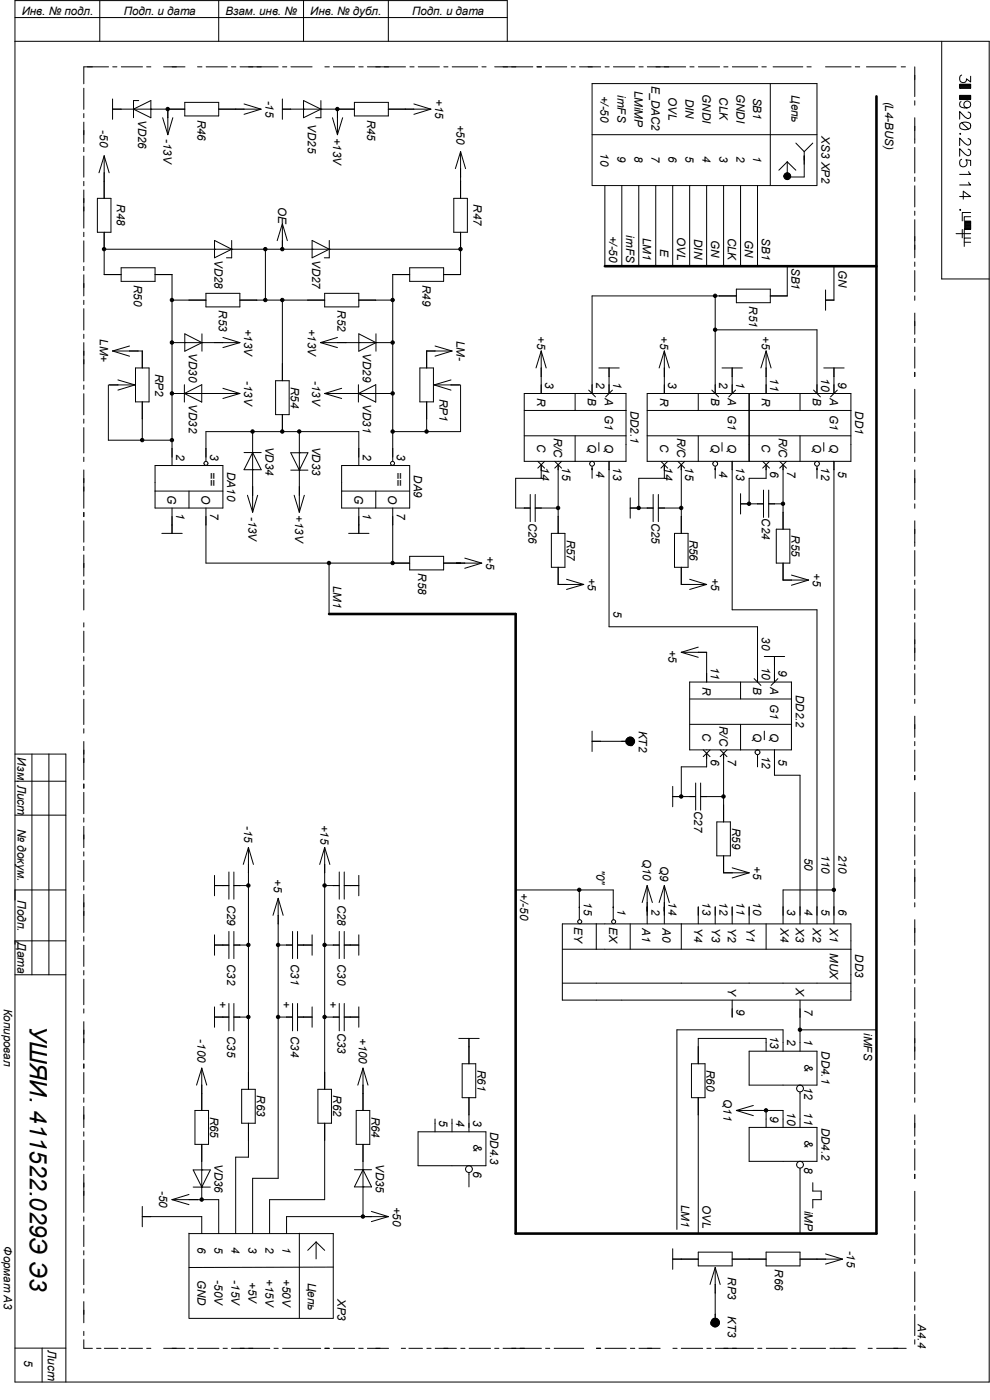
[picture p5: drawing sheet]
<svg xmlns="http://www.w3.org/2000/svg" width="210mm" height="297mm" viewBox="0 0 210 297" stroke-linecap="round" stroke-linejoin="round" font-family="sans-serif">
<g fill="none" stroke="#000" stroke-width=".21">
<path d="M3.2 8.8h206.6v284.4h-206.6v-293.1h104.4v8.7M3.2 3.7h104.4M17.8 18.7v4.5M21.2 .1v8.7M23 14.2h-5.2v3.6M23.9 14.2h.9M25.7 14.2h4.5M31.1 14.2h.9M34.7 14.2h4.5M41.9 14.2h.9M43.7 14.2h4.5M46.4 .1v8.7"/>
<path d="M49.1 14.2h.9M50.9 14.2h8.1M59.9 14.2h.9M61.7 14.2h4.5M64.4 .1v8.7M68.9 14.2h.9M70.7 14.2h4.5M76.1 14.2h.9M77.9 14.2h8.1M82.4 .1v8.7M87 14.2h.8M88.7 14.2h4.5"/>
<path d="M94.1 14.2h.9M95.9 14.2h5.4M102.2 14.2h.9M104.9 14.2h8.1M113.9 14.2h1M115.7 14.2h4.5M121.2 14.2h.8M122.9 14.2h4.5M128.4 14.2h.8M130.1 14.2h4.6M135.6 14.2h.8M137.3 14.2h8.2"/>
<path d="M146.3 14.2h.9M148.2 14.2h4.5M153.5 14.2h.9M155.4 14.2h5.3M161.6 14.2h1M163.4 17.7v21.6M164 14.2h6.3M171.2 14.2h.9M175.1 14.2h5.5M181.4 14.2h1M183.8 14.2h6.3M191.2 14.2h.9"/>
<path d="M194.1 14.2v6.3M199.8 8.8v50.4h10M203.6 17.9h2.3v.9h-2.3zM203.6 17.9h2.3M203.6 18.1h2.3M203.6 18.2h2.3M203.6 18.3h2.3M203.6 18.4h2.3M203.6 18.5h2.3M203.6 18.6h2.3M204 15.9a.82 .82 0 0 0-.3 1.3 .82 .82 0 0 0 1.3-.1v-.4l.9 .7v-1.2M17.8 24.1v.9"/>
<path d="M17.8 25.9v4.5M17.8 31.3v.9M17.8 33.1v4.5M17.8 38.5v.9M22.1 33.1v9M22.1 33.1l1.1 3.6M22.1 33.1l-1.1 3.6M23.9 23.2h15.3M23.9 21v4.3M28.3 23.2h.1M28.3 23.2l3.7-1.9v3.7zM29.4 21.3h-1.1v3.7"/>
<path d="M32 23.2h.1M34.5 25l1.1 3.6M35.6 23.2v5.4M36.7 25l-1.1 3.6M39.2 21.7h7.2v2.9h-7.2zM46.4 23.2h9M51.8 22.1l3.6 1.1M55.4 23.2l-3.6 1.1M59.9 23.2h15.3M59.9 21v4.3M64.4 23.2h.1M64.4 21.3l3.7 1.9-3.7 1.8z"/>
<path d="M68.1 23.2h.1M68.1 21.3v3.7h-1.1M70.5 25l1.1 3.6M71.6 23.2v5.4M72.7 25l-1.1 3.6M75.2 21.7h7.2v2.9h-7.2zM82.4 23.2h9M87.8 22.1l3.6 1.1M91.4 23.2l-3.6 1.1M97.7 32.2v9.9M97.7 32.2l1.1 3.6M97.7 32.2l-1.1 3.6"/>
<path d="M125.6 39.3v-21.6h47.7v21.6M125.6 28.6h47.7M125.6 39.4h47.7M128.3 39.4v17.1M131.9 39.4v17.1M135.5 39.4v17.1M139.1 39.4v17.1M142.7 39.4v17.1M146.3 39.4v17.1M149.9 39.4v17.1M153.5 39.4v17.1M157.1 39.4v17.1"/>
<path d="M160.7 39.4v17.1M167 34.3l1.8 1.8M167 34.3v2.9M167 34.3l-1.8 1.8M168.8 30.4l1.8 1.8M170.6 32.2v5.3h-3.6M172.4 30.4l-1.8 1.8M194.1 21.4v.9M194.1 25v5.4M194.1 31.3v5.4M194.1 37.6v.9M194.1 39.4v4.5"/>
<path d="M203.6 20.2h2.3v.9h-2.3zM203.6 20.3h2.3M203.6 20.4h2.3M203.6 20.5h2.3M203.6 20.7h2.3M203.6 20.8h2.3M203.6 20.9h2.3M203.6 21h2.3M203.7 26.2a1.85 1.85 0 0 1 2.1 0 .83 .83 0 0 1-.3 1.2 1.91 1.91 0 0 1-1.8-.2zM203.7 28.3l.1 .1-.1 .1zM203.9 21.5a.7 .7 0 0 0 .1 1.3 1.69 1.69 0 0 0 1.8-.2 .74 .74 0 0 0-.3-1.1 .74 .74 0 0 0-1 .5 .74 .74 0 0 0 .6 .9M204 26l1.5 1.4"/>
<path d="M204 33.8a.85 .85 0 0 0-.4 1.2 .85 .85 0 0 0 1.3 .2 .85 .85 0 0 0 0-1.3l1 .1v1.1M205.4 23.8l.3 .1a.74 .74 0 0 1-.2 1.2l-.8-.3-1.1-1.1v1.6M205.4 29.4l.3 .1a.74 .74 0 0 1-.2 1.3l-.8-.4-1.1-1.1v1.6M205.4 31.7l.3 .1a.74 .74 0 0 1-.2 1.2l-.8-.3-1.1-1.2v1.6M205.5 36.4l.4 .6h-2.3M205.5 38.7l.4 .5h-2.3M17.8 40.3v8.1M17.8 49.3v.9M17.8 51.1v4.5M17.8 56.5v.9M17.8 58.3v4.5M20.7 42.1h2.8v7.2h-2.8z"/>
<path d="M22.1 52.9h75.6M22.1 49.3v9h3.6M25.7 56.8h7.2v2.9h-7.2zM32.9 58.3h3.6v40.5M45.5 52.9h.1M45.5 51l3.6 1.9-3.6 1.8zM49.1 52.9h.1M49.1 51v3.7h-1.1M56.3 52.9v10.8M59.9 47.5v5.4M59.9 47.5l1.1 3.6M59.9 47.5l-1.1 3.6"/>
<path d="M66.2 52.9h.1M66.2 51l3.6 1.9-3.6 1.8zM69.8 52.9h.1M69.8 51v3.7h-1M86.9 58.3h-3.6v39.5M86.9 56.8h7.2v2.9h-7.2zM96.3 42.1h2.8v7.2h-2.8zM97.7 49.3v9h-3.6M167 56.5v6.3h-3.6M176.9 56.5v7.2h-1.8M194.1 44.8v.9M194.1 46.6v8.1"/>
<path d="M194.1 55.6v.9M194.1 57.4v4.5M202.8 49.6h3.1M203.6 41.7h2.3l-1.6-1.1v1.6M203.7 44.4l.1 .1-.1 .1zM204.1 48.7v1.8M204.6 48.7v1.8M204.6 51.4h1.3M204.7 47h1.2M204.7 47.1h1.2M204.7 47.2h1.2M204.7 47.3h1.2"/>
<path d="M204.7 47.5h1.2M204.7 47.7h1.2M204.7 47.8h1.2M204.7 47.9h1.2M204.7 48h1.2M204.7 48.1h1.2M204.7 48.2h1.2M204.7 48.3h1.2M204.7 48.5h1.2M205.9 45.1h-1.8v1.8M205.9 46h-1.3v.9M205.9 48.6h-1.2v.1h1.2v-1.8h-1.2v1.8"/>
<path d="M205.9 50.5h-1.3v1.8M17.8 63.7v.9M17.8 65.5v4.5M17.8 70.9v.9M17.8 72.7v8.1M23.9 74.5h6.3v3.6M23.9 74.5l3.6 1.1M27.5 73.4l-3.6 1.1M28.7 78.1h2.9v7.2h-2.9zM36.5 63.7h7.2M36.5 72.7h14.4M39.2 72.7h.1"/>
<path d="M39.2 70.8l3.6 1.9-3.6 1.8zM42.8 72.7h.1M42.8 70.8v3.7M43.7 62.2h7.2v2.9h-7.2zM47.3 71.6l3.6 1.1M50.9 63.7h18M50.9 72.7l-3.6 1M59.9 63.7v17.1M68 72.7h15.3M68 72.7l3.6 1M68.9 62.2h7.2v2.9h-7.2zM71.6 71.6l-3.6 1.1"/>
<path d="M76.1 72.7h.1M76.1 63.7h7.2M76.1 70.8l3.7 1.9-3.7 1.8zM79.8 72.7h.1M79.8 70.8v3.7M89.1 78.1h2.8v7.2h-2.8zM92.3 73.4l3.6 1.1M95.9 74.5h-5.4v3.6M95.9 74.5l-3.6 1.1M114.8 74.5v9M114.8 74.5l1.1 3.6M114.8 74.5l-1.1 3.6"/>
<path d="M127 78.1h4.4M129.2 78.1v5.4M140.9 74.5v9M140.9 74.5l1.1 3.6M140.9 74.5l-1.1 3.6M151.7 62.8v20.7M151.7 70h21.6v13.5M153.2 78.1h4.3M155.3 78.1v5.4M156.2 62.8h-30.6v20.7M156.2 61.3h7.2v2.9h-7.2zM162.5 74.5v9"/>
<path d="M162.5 74.5l1.1 3.6M162.5 74.5l-1.1 3.6M174.8 78.1h4.3M175.1 61.5v4.3M176.9 78.1v5.4M194.1 62.8v.9M194.1 66.4v4.5M194.1 71.8v.9M194.1 73.6v4.5M194.1 79v.9M17.8 81.7v.9M17.8 83.5v4.5"/>
<path d="M17.8 88.9v.9M17.8 90.7v5.4M17.8 97v.9M17.8 99.7v8.1M23 81.7v11.7h13.5M23.2 81.7h5.4M25 80.6l3.6 1.1M28.6 81.7l-3.6 1.1M30.2 85.3v8.1M32.9 98.8h14.4v9h-14.4zM36.5 83.5h14.4M39.1 83.5h.1"/>
<path d="M39.1 83.5l3.7-1.9v3.7zM39.1 81.6v3.7M42.8 83.5h.1M43.7 97.8v-6.2h32.4v7.2M47.3 82.4l3.6 1.1M50.9 83.5l-3.6 1M51.8 96h3.6M53.6 96h.1M53.6 99.7h.1M53.6 91.6v17.1M53.6 96l1.8 3.7h-3.6zM58.5 80.8h2.8v7.2h-2.8z"/>
<path d="M59.9 88v3.6M61.7 99.7h3.6M61.7 96.1h3.6l-1.8 3.6zM63.5 99.7h.1M63.5 96.1h.1M63.5 91.6v17.1M68.9 83.5h14.4M68.9 83.5l3.6 1M72.5 82.4l-3.6 1.1M72.5 98.8h14.4v9h-14.4zM76 83.5h.1M76 81.6v3.7"/>
<path d="M76 83.5l3.7-1.9v3.7zM79.7 83.5h.1M90.5 85.3v6.3M92.1 81.7h5.4M92.1 81.7l3.6 1.1M95.7 80.6l-3.6 1.1M97.7 81.7v9.9h-14.4M111.2 83.5h21.6v14.4h-21.6zM111.2 87.1h21.6M111.2 92.5h21.6M114.1 97.9l1.4 1.4M114.8 98.6v2.9h-5.4v6.3h3.1"/>
<path d="M115.5 97.9l-1.4 1.4M117.7 97.9l1.4 1.4M118.4 98.6v14.6M119.1 97.9l-1.4 1.4M122 83.5v3.6M122 92.5v5.4M124.9 82.8l1.4 1.4M125.6 98.9v2.6M127 93.9v1.8M129.2 97.9v35.1h31.5v11.7M129.9 82.8l-1.4 1.4M137.3 83.5h43.2v14.4h-43.2z"/>
<path d="M137.3 87.1h43.2M137.3 92.5h43.2M140.2 97.9l1.4 1.4M140.9 98.6v2.9h-5.4v6.3M141.6 97.9l-1.4 1.4M143.8 97.9l1.4 1.4M144.5 98.6v14.6M145.2 97.9l-1.4 1.4M148.1 83.5v3.6M148.1 92.5v5.4M151 82.8l1.4 1.4M151.7 98.9v2.6"/>
<path d="M153.2 93.9v1.8M155.3 97.9v31.5h18v66.6M156 82.8l-1.4 1.4M158.9 83.5v14.4M161.8 97.9l1.4 1.4M162.5 98.6v2.9h-3.6v5.4M163.2 97.9l-1.4 1.4M165.4 97.9l1.4 1.4M166.1 98.6v13.7M166.8 97.9l-1.4 1.4M169.7 83.5v3.6M169.7 92.5v5.4"/>
<path d="M172.6 82.8l1.4 1.4M173.3 98.9v2.6M174.8 93.9v1.8M176.9 97.9v98.1M177.6 82.8l-1.4 1.4M194.1 82.6v6.3M194.1 89.8v.9M194.1 91.6v4.5M194.1 97v.9M194.1 99.7v6.3M17.8 108.7v.9M17.8 110.5v4.5"/>
<path d="M17.8 115.9v.9M17.8 117.7v4.5M32.9 104.2h14.4M34.3 113.2h4.4M36.5 107.8v5.4M40.1 104.2v3.6M43.7 107.8v11.7h43.2M52.5 105.1l1.1 3.6M54.7 105.1l-1.1 3.6M62.4 105.1l1.1 3.6M64.6 105.1l-1.1 3.6M69.8 119.5v10.8"/>
<path d="M72.5 104.2h14.4M74 113.2h4.3M76.1 107.8v5.4M79.7 104.2v3.6M83.3 107.8v11.7M86.9 118h7.2v2.9h-7.2zM94.1 119.5h8.1M98.6 118.4l3.6 1.1M102.2 119.5l-3.6 1.1M112.5 104.9v5.8M113.5 107.8h4.9M113.5 104.9v5.8"/>
<path d="M117 113.2h2.8v7.2h-2.8zM133.7 107.8h4.9M133.7 105.6v4.3M138.6 104.9v5.8M139.7 107.8h4.8M139.7 104.9v5.8M143.1 113.2h2.9v7.2h-2.9zM157.1 106.9h4.9M157.1 104.7v4.4M162 104v5.8M163.1 106.9h3M163.1 104v5.8"/>
<path d="M164.7 112.3h2.9v7.2h-2.9zM166.1 119.5v3.6h5.4M194.1 106.9v.9M194.1 110.5v5.4M194.1 116.8v5.4M17.8 123.1v.9M17.8 124.9v4.5M17.8 132.1v.9M17.8 133.9v4.5M17.8 139.3v.9M118.4 120.4v3.6h5.4M120.2 122.9l3.6 1.1"/>
<path d="M123.8 124l-3.6 1.1M144.5 138.4h5.4v6.3M144.5 120.4v3.6h5.4M144.5 138.4l3.6 1M146.3 122.9l3.6 1.1M148.1 137.3l-3.6 1.1M149.9 124l-3.6 1.1M162.1 139.3h4.4M164.3 139.3v5.4M167.9 122l3.6 1.1M171.5 123.1l-3.6 1.1M194.1 123.1v.9"/>
<path d="M194.1 124.9v4.5M194.1 130.3v.9M194.1 132.1v8.1M3.2 160h10.8v133.2M6.8 160v46.8M10.4 160v46.8M17.8 141.1v4.5M17.8 146.5v.9M17.8 148.3v5.4M17.8 154.6v.9M17.8 157.3v8.1M125.6 155.1v4.3"/>
<path d="M125.6 157.3h8.1M146.3 144.7h21.6v14.4h-21.6zM146.3 148.3h21.6M146.3 153.7h21.6M149.2 159.1l1.4 1.4M149.9 159.8v2.9h-5.4v6.3M150.6 159.1l-1.4 1.4M152.8 159.1l1.4 1.4M153.5 159.8v14.6M154.2 159.1l-1.4 1.4M157.1 144.7v3.6M157.1 153.7v5.4"/>
<path d="M160 144l1.4 1.4M162.1 155.1v1.8M164.3 159.1v5.4h5.4v31.5M165 144l-1.4 1.4M194.1 141.1v.9M194.1 142.9v4.5M194.1 148.3v.9M194.1 151.9v4.5M194.1 157.3v.9M194.1 159.1v4.5M3.2 165.7h10.8M3.2 172.9h10.8"/>
<path d="M17.8 166.3v.9M17.8 168.1v4.5M17.8 173.5v.9M17.8 175.3v4.5M52.7 179.8v51.3M52.7 179.8l1.1 3.6M52.7 179.8l-1.1 3.6M68.9 179.8v51.3M68.9 179.8l1.1 3.6M68.9 179.8l-1.1 3.6M142.7 169h4.9M142.7 166.8v4.4"/>
<path d="M147.6 166.1v5.8M148.6 169h4.9M148.6 166.1v5.8M152.1 174.4h2.8v7.2h-2.8zM160.7 160.1v2.6M194.1 164.5v.9M194.1 168.1v6.3M194.1 175.3v.9M194.1 177.1v4.5M3.2 188.8h10.8M3.2 199.6h10.8M17.8 180.7v.9"/>
<path d="M17.8 182.5v4.5M17.8 187.9v.9M17.8 189.7v8.1M17.8 198.7v.9M45.5 187.9h3.1M45.5 185.7v4.3M45.5 198.3v4.3M48.6 185v5.8M48.6 197.6v5.8M49.6 187.9h3.1M49.6 185v5.8M49.6 197.6v5.8"/>
<path d="M59 190.6v59.4h-5.4v11.7M59 190.6l1.1 3.6M59 190.6l-1.1 3.6M62.1 197.6v5.8M63.1 197.6v5.8M66.2 198.3v4.3M68.9 187.9h3.1M72 185v5.8M72 197.6v5.8M73 187.9h3.1M73 185v5.8M73 197.6v5.8"/>
<path d="M76.1 185.7v4.3M76.1 198.3v4.3M109.4 188.8h20.7v6.3M119.3 196h61.2v16.2h-61.2zM122.9 188.8v6.3M126.5 196v5.4M133.7 196v5.4M137.3 187.9v8.1M137.3 187.9l1.1 3.6M137.3 187.9l-1.1 3.6M140.9 187.9v8.1M140.9 187.9l1.1 3.6"/>
<path d="M140.9 187.9l-1.1 3.6M144.5 196v5.4M148.1 192.4v3.6M151.7 192.4v3.6M153.5 181.6v3.6h5.4M155.3 192.4v3.6M155.3 184.1l3.6 1.1M158.9 185.2l-3.6 1.1M158.9 192.4v3.6M162.5 196v5.4M176.9 188.8h-10.8v7.2M194.1 182.5v.9"/>
<path d="M194.1 184.3v6.3M194.1 191.5v.9M194.1 195.1v5.4M3.2 206.8h10.8M17.8 200.5v4.5M17.8 205.9v.9M17.8 207.7v5.4M17.8 214v.9M17.8 216.7v8.1M45.5 200.5h3.1M45.5 213.6v4.3M45.5 215.8h3.1"/>
<path d="M48.6 212.9v5.8M49.6 200.5h3.1M49.6 215.8h3.1M49.6 212.9v5.8M59 200.5h3.1M59 215.8h3.1M62.1 212.9v5.8M63.1 200.5h3.1M63.1 215.8h3.1M63.1 212.9v5.8M66.2 213.6v4.3M68.9 200.5h3.1"/>
<path d="M68.9 215.8h3.1M72 212.9v5.8M73 200.5h3.1M73 215.8h3.1M73 212.9v5.8M76.1 213.6v4.3M119.3 201.4h61.2M119.3 208.6h61.2M155.3 212.2v3.6M169.7 212.2v10.8M169.7 218.5h16.2M194.1 201.4v5.4"/>
<path d="M194.1 207.7v.9M194.1 209.5v4.5M194.1 214.9v.9M194.1 216.7v8.1M17.8 225.7v.9M17.8 227.5v4.5M17.8 232.9v.9M17.8 234.7v4.5M41.4 235.6h2.8v7.2h-2.8zM42.8 226.6v9M42.8 226.6l1.1 3.6M42.8 226.6l-1.1 3.6"/>
<path d="M51.3 231.1h2.8v7.2h-2.8zM52.7 238.3v7.2h-2.7v16.2M67.4 231.1h2.9v7.2h-2.9zM68.9 238.3v16.2h-11.7v7.2M75.6 235.6h2.8v7.2h-2.8zM77 226.6v9M77 226.6l1.1 3.6M77 226.6l-1.1 3.6M92.3 237.4v2.7M95.9 237.4v2.7M97.3 220.3h4.3M98 225.7h2.9v7.2h-2.9z"/>
<path d="M99.5 220.3v5.4M99.5 232.9v7.2M146.7 225.7h2.9v7.2h-2.9zM148.1 232.9v28.8M156.2 235.6h9.9v3.6M156.2 235.6l3.6 1.1M158.9 223h14.4v7.2h-14.4zM158.9 239.2h14.4v7.2h-14.4zM159.8 234.5l-3.6 1.1M162.5 223v-2.7h-14.4v5.4M162.5 235.6v3.6M166.1 223v-4.5h-22.5v42.3"/>
<path d="M169.7 231.6v7.6M194.1 225.7v.9M194.1 227.5v4.5M194.1 232.9v.9M194.1 236.5v4.5M17.8 240.1v.9M17.8 241.9v4.5M17.8 247.4v.8M17.8 249.1v8.1M17.8 258.1v.9M17.8 259.9v4.6M30.2 255.9v4.4"/>
<path d="M30.2 258.1h12.6v3.6M36.5 254.5h9.9v7.2M36.5 254.5l3.6 1.1M40.1 253.4l-3.6 1.1M41 251.8h3.6M41 248.2h3.6l-1.8 3.6zM42.8 251.8h.1M42.8 248.2h.1M42.8 242.8v11.7M75.2 248.2h3.6M77 248.2h.1M77 251.8h.1"/>
<path d="M77 242.8v15.3M77 248.2l1.8 3.6h-3.6zM78.8 257l3.6 1.1M82.4 258.1h-21.6v3.6M82.4 258.1l-3.6 1.1M88.7 240.1h14.4v7.2h-14.4zM99.5 248.8v3M169.7 247.8v13.9M172.4 250.9v1.8h1.8v1.8h-1.8v1.8M194.1 241.9v.9M194.1 243.7v4.5M194.1 249.1v.9"/>
<path d="M194.1 252.7v6.3M194.1 259.9v1M17.8 265.3v.9M17.8 267.1v5.4M17.8 273.4v.9M17.8 276.1v4.5M40.1 261.7h30.6v17.9M40.1 261.6v18M40.1 279.7h30.6M63.5 261.6v18M67.1 263.5v3.6M67.1 263.5l1.8 1.8"/>
<path d="M67.1 263.5l-1.8 1.8M70.7 268.8l-30.6 .1M142.7 267.1h5.4M142.7 264.9v4.4M148.1 265.6h7.2v3h-7.2zM151.7 268.9v11.7M151.7 268.9l1.1 3.6M151.7 268.9l-1.1 3.6M155.3 267.1h7.2M162.5 265.6h7.2v3h-7.2zM169.7 267.1h9M175.1 266l3.6 1.1"/>
<path d="M178.7 267.1l-3.6 1.1M194.1 261.7v4.5M194.1 267.1v1M194.1 269.8v6.3M194.1 277v1M194.1 278.8v4.5M3.2 286h10.8M8.9 286v7.2M17.8 282.4v.9M17.8 284.2v1.8h1.8M20.5 286h.9M22.1 286h2.9"/>
<path d="M25.7 286h.9M27.3 286h2.9M31.1 286h.9M34.7 286h4.5M40.1 286h.9M41.9 286h4.5M47.3 286h.9M49.1 286h8.1M58.1 286h.9M59.9 286h8.1M68.9 286h.9M70.7 286h4.5"/>
<path d="M76.1 286h.9M77.9 286h4.5M85.1 286h.9M86.7 286h2.9M90.6 286h.8M92.3 286h4.5M97.7 286h.9M99.5 286h4.6M104.9 286h.9M106.7 286h8.2M115.7 286h.9M117.6 286h6.2"/>
<path d="M126.5 286h.9M128.4 286h4.4M133.7 286h1M135.6 286h4.4M142.7 286h.9M144.5 286h4.6M149.9 286h.9M151.8 286h8.1M160.7 286h.9M162.6 286h4.4M167.9 286h1M169.8 286h5.3"/>
<path d="M176.1 286h5.3M184.1 286h.9M186 286h6.2M194.1 284.2v1"/>
<circle cx="167" cy="37.4" r=".72"/>
<circle cx="43.7" cy="98.3" r=".42"/>
<circle cx="83.3" cy="98.3" r=".42"/>
<circle cx="125.6" cy="98.4" r=".51"/>
<circle cx="151.7" cy="98.4" r=".51"/>
<circle cx="173.3" cy="98.4" r=".51"/>
<circle cx="133.7" cy="157.3" r=".89"/>
<circle cx="160.7" cy="159.6" r=".51"/>
<circle cx="123" cy="195.5" r=".42"/>
<circle cx="130.2" cy="195.5" r=".42"/>
<circle cx="169.7" cy="230.9" r=".72"/>
<circle cx="99.5" cy="248" r=".72"/>
<circle cx="169.7" cy="247.1" r=".72"/>
<circle cx="151.7" cy="280.6" r=".89"/>
</g>
<g fill="#000" stroke="#000" stroke-width=".21">
<circle cx="35.6" cy="23.1" r=".36"/>
<circle cx="71.6" cy="23.1" r=".36"/>
<circle cx="167" cy="37.4" r=".69"/>
<circle cx="22.1" cy="52.9" r=".36"/>
<circle cx="56.3" cy="52.9" r=".36"/>
<circle cx="59.9" cy="52.9" r=".36"/>
<circle cx="97.7" cy="52.9" r=".36"/>
<circle cx="36.5" cy="63.6" r=".36"/>
<circle cx="36.5" cy="72.7" r=".36"/>
<circle cx="56.3" cy="63.6" r=".36"/>
<circle cx="59.9" cy="63.6" r=".36"/>
<circle cx="83.3" cy="63.6" r=".36"/>
<circle cx="83.3" cy="72.7" r=".36"/>
<circle cx="151.7" cy="62.8" r=".36"/>
<circle cx="151.7" cy="70" r=".36"/>
<circle cx="30.2" cy="93.4" r=".36"/>
<circle cx="36.5" cy="93.4" r=".36"/>
<circle cx="36.5" cy="83.5" r=".36"/>
<circle cx="53.6" cy="91.5" r=".36"/>
<circle cx="59.9" cy="91.5" r=".36"/>
<circle cx="63.5" cy="91.5" r=".36"/>
<circle cx="83.3" cy="91.5" r=".36"/>
<circle cx="83.3" cy="83.5" r=".36"/>
<circle cx="90.5" cy="91.5" r=".36"/>
<circle cx="69.8" cy="119.4" r=".36"/>
<circle cx="83.3" cy="119.4" r=".36"/>
<circle cx="118.4" cy="107.8" r=".36"/>
<circle cx="135.5" cy="107.8" r=".36"/>
<circle cx="144.5" cy="107.8" r=".36"/>
<circle cx="158.9" cy="106.9" r=".36"/>
<circle cx="166.1" cy="106.9" r=".36"/>
<circle cx="133.7" cy="157.3" r=".9"/>
<circle cx="144.5" cy="169" r=".36"/>
<circle cx="153.5" cy="169" r=".36"/>
<circle cx="52.7" cy="187.9" r=".36"/>
<circle cx="68.9" cy="187.9" r=".36"/>
<circle cx="122.9" cy="188.8" r=".36"/>
<circle cx="176.9" cy="188.8" r=".36"/>
<circle cx="52.7" cy="200.5" r=".36"/>
<circle cx="52.7" cy="215.8" r=".36"/>
<circle cx="59" cy="215.8" r=".36"/>
<circle cx="59" cy="200.5" r=".36"/>
<circle cx="68.9" cy="215.8" r=".36"/>
<circle cx="68.9" cy="200.5" r=".36"/>
<circle cx="169.7" cy="218.5" r=".36"/>
<circle cx="162.5" cy="235.6" r=".36"/>
<circle cx="42.8" cy="254.5" r=".36"/>
<circle cx="77" cy="258.1" r=".36"/>
<circle cx="151.7" cy="280.6" r=".9"/>
</g>
<path d="M185.9 20.4v241.3h-76.5v-131.4h-39.6M128.3 56.5h57.6" fill="none" stroke="#000" stroke-width=".55"/>
<text font-size="5.1" x="6.3" y="217.6" transform="rotate(90 6.3 217.6)">УШЯИ. 411522.029Э Э3</text>
<g font-size="2.5">
<text x="4.6" y="3.1">Инв. № подл.</text>
<text x="26.3" y="3.1">Подп. и дата</text>
<text x="47.8" y="3.1">Взам. инв. №</text>
<text x="65.8" y="3.1">Инв. № дубл.</text>
<text x="87.4" y="3.1">Подп. и дата</text>
<text x="56.3" y="21.3" transform="rotate(90 56.3 21.3)">-15</text>
<text x="92.3" y="21" transform="rotate(90 92.3 21)">+15</text>
<text x="127.4" y="20.3" transform="rotate(90 127.4 20.3)">+/-50</text>
<text x="131" y="20.2" transform="rotate(90 131 20.2)">imFS</text>
<text x="134.6" y="19.3" transform="rotate(90 134.6 19.3)">LMiMP</text>
<text x="138.2" y="18.2" transform="rotate(90 138.2 18.2)">E_DAC2</text>
<text x="141.8" y="20.6" transform="rotate(90 141.8 20.6)">OVL</text>
<text x="145.4" y="21" transform="rotate(90 145.4 21)">DIN</text>
<text x="149" y="20" transform="rotate(90 149 20)">GNDI</text>
<text x="152.6" y="20.7" transform="rotate(90 152.6 20.7)">CLK</text>
<text x="156.2" y="19.9" transform="rotate(90 156.2 19.9)">GNDI</text>
<text x="159.8" y="20.7" transform="rotate(90 159.8 20.7)">SB1</text>
<text x="167.9" y="20.2" transform="rotate(90 167.9 20.2)">Цепь</text>
<text x="187.7" y="21.5" transform="rotate(90 187.7 21.5)">(L4-BUS)</text>
<text x="21.2" y="27.6" transform="rotate(90 21.2 27.6)">-50</text>
<text x="29.3" y="25.4" transform="rotate(90 29.3 25.4)">VD26</text>
<text x="34.7" y="29.5" transform="rotate(90 34.7 29.5)">-13V</text>
<text x="41.9" y="25.4" transform="rotate(90 41.9 25.4)">R46</text>
<text x="65.3" y="26.3" transform="rotate(90 65.3 26.3)">VD25</text>
<text x="70.7" y="29.2" transform="rotate(90 70.7 29.2)">+13V</text>
<text x="77.9" y="25.4" transform="rotate(90 77.9 25.4)">R45</text>
<text x="96.8" y="26.5" transform="rotate(90 96.8 26.5)">+50</text>
<text x="174.2" y="28.9" transform="rotate(90 174.2 28.9)">XS3 XP2</text>
<text x="127.4" y="32.5" transform="rotate(90 127.4 32.5)">10</text>
<text x="131" y="33.2" transform="rotate(90 131 33.2)">9</text>
<text x="134.6" y="33.2" transform="rotate(90 134.6 33.2)">8</text>
<text x="138.2" y="33.1" transform="rotate(90 138.2 33.1)">7</text>
<text x="141.8" y="33.2" transform="rotate(90 141.8 33.2)">6</text>
<text x="145.4" y="33.2" transform="rotate(90 145.4 33.2)">5</text>
<text x="149" y="33.2" transform="rotate(90 149 33.2)">4</text>
<text x="152.6" y="33.2" transform="rotate(90 152.6 33.2)">3</text>
<text x="156.2" y="33.2" transform="rotate(90 156.2 33.2)">2</text>
<text x="159.8" y="33.2" transform="rotate(90 159.8 33.2)">1</text>
<text x="24.8" y="43.3" transform="rotate(90 24.8 43.3)">R48</text>
<text x="59" y="43.9" transform="rotate(90 59 43.9)">OE</text>
<text x="100.4" y="43.3" transform="rotate(90 100.4 43.3)">R47</text>
<text x="129.2" y="50" transform="rotate(90 129.2 50)">+/-50</text>
<text x="132.8" y="50" transform="rotate(90 132.8 50)">imFS</text>
<text x="136.4" y="50.4" transform="rotate(90 136.4 50.4)">LM1</text>
<text x="140" y="52.9" transform="rotate(90 140 52.9)">E</text>
<text x="143.6" y="50.4" transform="rotate(90 143.6 50.4)">OVL</text>
<text x="147.2" y="50.7" transform="rotate(90 147.2 50.7)">DIN</text>
<text x="150.8" y="51" transform="rotate(90 150.8 51)">GN</text>
<text x="154.4" y="50.4" transform="rotate(90 154.4 50.4)">CLK</text>
<text x="158" y="51" transform="rotate(90 158 51)">GN</text>
<text x="161.6" y="50.5" transform="rotate(90 161.6 50.5)">SB1</text>
<text x="45.5" y="55.1" transform="rotate(90 45.5 55.1)">VD28</text>
<text x="66.2" y="55.1" transform="rotate(90 66.2 55.1)">VD27</text>
<text x="167.9" y="56.8" transform="rotate(90 167.9 56.8)">SB1</text>
<text x="177.8" y="57.3" transform="rotate(90 177.8 57.3)">GN</text>
<text x="28.4" y="60.5" transform="rotate(90 28.4 60.5)">R50</text>
<text x="46.4" y="65.9" transform="rotate(90 46.4 65.9)">R53</text>
<text x="71.6" y="65.9" transform="rotate(90 71.6 65.9)">R52</text>
<text x="89.6" y="60.5" transform="rotate(90 89.6 60.5)">R49</text>
<text x="158.9" y="65" transform="rotate(90 158.9 65)">R51</text>
<text x="51.8" y="69.7" transform="rotate(90 51.8 69.7)">+13V</text>
<text x="65.3" y="69.7" transform="rotate(90 65.3 69.7)">+13V</text>
<text x="113.9" y="71.2" transform="rotate(90 113.9 71.2)">+5</text>
<text x="140" y="71.2" transform="rotate(90 140 71.2)">+5</text>
<text x="161.6" y="71.2" transform="rotate(90 161.6 71.2)">+5</text>
<text x="21.2" y="72" transform="rotate(90 21.2 72)">LM+</text>
<text x="40.1" y="74.9" transform="rotate(90 40.1 74.9)">VD30</text>
<text x="77" y="74.9" transform="rotate(90 77 74.9)">VD29</text>
<text x="96.8" y="72.3" transform="rotate(90 96.8 72.3)">LM-</text>
<text x="32.9" y="79.2" transform="rotate(90 32.9 79.2)">RP2</text>
<text x="51.8" y="80.8" transform="rotate(90 51.8 80.8)">-13V</text>
<text x="61.7" y="82.1" transform="rotate(90 61.7 82.1)">R54</text>
<text x="66.2" y="80.8" transform="rotate(90 66.2 80.8)">-13V</text>
<text x="115.7" y="80.9" transform="rotate(90 115.7 80.9)">3</text>
<text x="126.5" y="80.9" transform="rotate(90 126.5 80.9)">2</text>
<text x="130.1" y="80.9" transform="rotate(90 130.1 80.9)">1</text>
<text x="141.8" y="80.9" transform="rotate(90 141.8 80.9)">3</text>
<text x="152.6" y="80.9" transform="rotate(90 152.6 80.9)">2</text>
<text x="156.2" y="80.9" transform="rotate(90 156.2 80.9)">1</text>
<text x="163.4" y="80.2" transform="rotate(90 163.4 80.2)">11</text>
<text x="174.2" y="80.2" transform="rotate(90 174.2 80.2)">10</text>
<text x="177.8" y="80.9" transform="rotate(90 177.8 80.9)">9</text>
<text x="40.1" y="85.7" transform="rotate(90 40.1 85.7)">VD32</text>
<text x="77" y="85.7" transform="rotate(90 77 85.7)">VD31</text>
<text x="93.2" y="84.6" transform="rotate(90 93.2 84.6)">RP1</text>
<text x="113.9" y="84.5" transform="rotate(90 113.9 84.5)">R</text>
<text x="124.7" y="84.5" transform="rotate(90 124.7 84.5)">B</text>
<text x="128.3" y="84.5" transform="rotate(90 128.3 84.5)">A</text>
<text x="128.3" y="88.1" transform="rotate(90 128.3 88.1)">G1</text>
<text x="133.7" y="87.1" transform="rotate(90 133.7 87.1)">DD2.1</text>
<text x="140" y="84.5" transform="rotate(90 140 84.5)">R</text>
<text x="150.8" y="84.5" transform="rotate(90 150.8 84.5)">B</text>
<text x="154.4" y="84.5" transform="rotate(90 154.4 84.5)">A</text>
<text x="154.4" y="88.1" transform="rotate(90 154.4 88.1)">G1</text>
<text x="161.6" y="84.5" transform="rotate(90 161.6 84.5)">R</text>
<text x="172.4" y="84.5" transform="rotate(90 172.4 84.5)">B</text>
<text x="176" y="84.5" transform="rotate(90 176 84.5)">A</text>
<text x="176" y="88.1" transform="rotate(90 176 88.1)">G1</text>
<text x="181.4" y="87.2" transform="rotate(90 181.4 87.2)">DD1</text>
<text x="56.3" y="94.7" transform="rotate(90 56.3 94.7)">VD34</text>
<text x="66.2" y="94.7" transform="rotate(90 66.2 94.7)">VD33</text>
<text x="113.9" y="94.3" transform="rotate(90 113.9 94.3)">C</text>
<text x="117.5" y="92.8" transform="rotate(90 117.5 92.8)">R/C</text>
<text x="124.7" y="94.3" transform="rotate(90 124.7 94.3)">Q</text>
<text x="128.3" y="94.3" transform="rotate(90 128.3 94.3)">Q</text>
<text x="140" y="94.3" transform="rotate(90 140 94.3)">C</text>
<text x="143.6" y="92.8" transform="rotate(90 143.6 92.8)">R/C</text>
<text x="150.8" y="94.3" transform="rotate(90 150.8 94.3)">Q</text>
<text x="154.4" y="94.3" transform="rotate(90 154.4 94.3)">Q</text>
<text x="161.6" y="94.3" transform="rotate(90 161.6 94.3)">C</text>
<text x="165.2" y="92.8" transform="rotate(90 165.2 92.8)">R/C</text>
<text x="172.4" y="94.3" transform="rotate(90 172.4 94.3)">Q</text>
<text x="176" y="94.3" transform="rotate(90 176 94.3)">Q</text>
<text x="37.3" y="96.3" transform="rotate(90 37.3 96.3)">2</text>
<text x="44.2" y="100.2" transform="rotate(90 44.2 100.2)">==</text>
<text x="44.6" y="96.3" transform="rotate(90 44.6 96.3)">3</text>
<text x="48.2" y="100.2" transform="rotate(90 48.2 100.2)">DA10</text>
<text x="77" y="96.3" transform="rotate(90 77 96.3)">2</text>
<text x="83.8" y="100.2" transform="rotate(90 83.8 100.2)">==</text>
<text x="84.2" y="96.3" transform="rotate(90 84.2 96.3)">3</text>
<text x="87.8" y="100.8" transform="rotate(90 87.8 100.8)">DA9</text>
<text x="114.8" y="99.1" transform="rotate(90 114.8 99.1)">14</text>
<text x="119.3" y="99.1" transform="rotate(90 119.3 99.1)">15</text>
<text x="126.5" y="99.9" transform="rotate(90 126.5 99.9)">4</text>
<text x="130.1" y="99.1" transform="rotate(90 130.1 99.1)">13</text>
<text x="140.9" y="99.1" transform="rotate(90 140.9 99.1)">14</text>
<text x="145.4" y="99.1" transform="rotate(90 145.4 99.1)">15</text>
<text x="152.6" y="99.9" transform="rotate(90 152.6 99.9)">4</text>
<text x="156.2" y="99.1" transform="rotate(90 156.2 99.1)">13</text>
<text x="163.4" y="99.9" transform="rotate(90 163.4 99.9)">6</text>
<text x="167" y="99.9" transform="rotate(90 167 99.9)">7</text>
<text x="174.2" y="99.1" transform="rotate(90 174.2 99.1)">12</text>
<text x="177.8" y="99.9" transform="rotate(90 177.8 99.9)">5</text>
<text x="35.6" y="105" transform="rotate(90 35.6 105)">G</text>
<text x="42.8" y="105" transform="rotate(90 42.8 105)">O</text>
<text x="75.2" y="105" transform="rotate(90 75.2 105)">G</text>
<text x="82.4" y="105" transform="rotate(90 82.4 105)">O</text>
<text x="37.3" y="108.8" transform="rotate(90 37.3 108.8)">1</text>
<text x="44.6" y="108.8" transform="rotate(90 44.6 108.8)">7</text>
<text x="52.7" y="109.6" transform="rotate(90 52.7 109.6)">-13V</text>
<text x="62.6" y="109.3" transform="rotate(90 62.6 109.3)">+13V</text>
<text x="77" y="108.8" transform="rotate(90 77 108.8)">1</text>
<text x="84.2" y="108.8" transform="rotate(90 84.2 108.8)">7</text>
<text x="112.1" y="110.9" transform="rotate(90 112.1 110.9)">C26</text>
<text x="138.2" y="110.9" transform="rotate(90 138.2 110.9)">C25</text>
<text x="161.6" y="110" transform="rotate(90 161.6 110)">C24</text>
<text x="167.9" y="113.6" transform="rotate(90 167.9 113.6)">R55</text>
<text x="103.1" y="118" transform="rotate(90 103.1 118)">+5</text>
<text x="120.2" y="114.5" transform="rotate(90 120.2 114.5)">R57</text>
<text x="146.3" y="114.5" transform="rotate(90 146.3 114.5)">R56</text>
<text x="70.7" y="124.2" transform="rotate(90 70.7 124.2)">LM1</text>
<text x="88.7" y="121.7" transform="rotate(90 88.7 121.7)">R58</text>
<text x="124.7" y="122.6" transform="rotate(90 124.7 122.6)">+5</text>
<text x="150.8" y="122.6" transform="rotate(90 150.8 122.6)">+5</text>
<text x="172.4" y="121.6" transform="rotate(90 172.4 121.6)">+5</text>
<text x="130.1" y="129.6" transform="rotate(90 130.1 129.6)">5</text>
<text x="141.8" y="137.8" transform="rotate(90 141.8 137.8)">+5</text>
<text x="161.6" y="135.2" transform="rotate(90 161.6 135.2)">30</text>
<text x="150.8" y="141.4" transform="rotate(90 150.8 141.4)">11</text>
<text x="161.6" y="141.4" transform="rotate(90 161.6 141.4)">10</text>
<text x="165.2" y="142.2" transform="rotate(90 165.2 142.2)">9</text>
<text x="149" y="145.8" transform="rotate(90 149 145.8)">R</text>
<text x="159.8" y="145.8" transform="rotate(90 159.8 145.8)">B</text>
<text x="163.4" y="145.8" transform="rotate(90 163.4 145.8)">A</text>
<text x="163.4" y="149.4" transform="rotate(90 163.4 149.4)">G1</text>
<text x="168.8" y="147.4" transform="rotate(90 168.8 147.4)">DD2.2</text>
<text x="135.5" y="155" transform="rotate(90 135.5 155)">KT2</text>
<text x="149" y="155.5" transform="rotate(90 149 155.5)">C</text>
<text x="152.6" y="154.1" transform="rotate(90 152.6 154.1)">R/C</text>
<text x="159.8" y="155.5" transform="rotate(90 159.8 155.5)">Q</text>
<text x="163.4" y="155.5" transform="rotate(90 163.4 155.5)">Q</text>
<text x="3.7" y="160.7" transform="rotate(90 3.7 160.7)">Изм.</text>
<text x="150.8" y="161.1" transform="rotate(90 150.8 161.1)">6</text>
<text x="154.4" y="161.1" transform="rotate(90 154.4 161.1)">7</text>
<text x="161.6" y="160.4" transform="rotate(90 161.6 160.4)">12</text>
<text x="165.2" y="161.1" transform="rotate(90 165.2 161.1)">5</text>
<text x="3.7" y="166.5" transform="rotate(90 3.7 166.5)">Лист</text>
<text x="147.2" y="172.1" transform="rotate(90 147.2 172.1)">C27</text>
<text x="3.7" y="175.8" transform="rotate(90 3.7 175.8)">№ докум.</text>
<text x="51.8" y="175.3" transform="rotate(90 51.8 175.3)">-15</text>
<text x="68" y="175" transform="rotate(90 68 175)">+15</text>
<text x="155.3" y="175.7" transform="rotate(90 155.3 175.7)">R59</text>
<text x="126.5" y="184.5" transform="rotate(90 126.5 184.5)">&quot;0&quot;</text>
<text x="136.4" y="182.2" transform="rotate(90 136.4 182.2)">Q10</text>
<text x="140" y="183.6" transform="rotate(90 140 183.6)">Q9</text>
<text x="159.8" y="183.8" transform="rotate(90 159.8 183.8)">+5</text>
<text x="170.6" y="182" transform="rotate(90 170.6 182)">50</text>
<text x="174.2" y="181.3" transform="rotate(90 174.2 181.3)">110</text>
<text x="177.8" y="181.3" transform="rotate(90 177.8 181.3)">210</text>
<text x="3.7" y="191" transform="rotate(90 3.7 191)">Подп.</text>
<text x="48.2" y="191.9" transform="rotate(90 48.2 191.9)">C29</text>
<text x="58.1" y="186.4" transform="rotate(90 58.1 186.4)">+5</text>
<text x="71.6" y="191.9" transform="rotate(90 71.6 191.9)">C28</text>
<text x="110.3" y="189.5" transform="rotate(90 110.3 189.5)">+/-50</text>
<text x="123.8" y="191.4" transform="rotate(90 123.8 191.4)">15</text>
<text x="141.8" y="191.4" transform="rotate(90 141.8 191.4)">14</text>
<text x="149" y="191.4" transform="rotate(90 149 191.4)">13</text>
<text x="152.6" y="191.4" transform="rotate(90 152.6 191.4)">12</text>
<text x="156.2" y="191.4" transform="rotate(90 156.2 191.4)">11</text>
<text x="159.8" y="191.4" transform="rotate(90 159.8 191.4)">10</text>
<text x="121.8" y="196.7" transform="rotate(90 121.8 196.7)">EY</text>
<text x="129.2" y="196.7" transform="rotate(90 129.2 196.7)">EX</text>
<text x="131" y="192.8" transform="rotate(90 131 192.8)">1</text>
<text x="136.2" y="197" transform="rotate(90 136.2 197)">A1</text>
<text x="138.2" y="192.8" transform="rotate(90 138.2 192.8)">2</text>
<text x="140.5" y="197" transform="rotate(90 140.5 197)">A0</text>
<text x="147.2" y="197" transform="rotate(90 147.2 197)">Y4</text>
<text x="151" y="197" transform="rotate(90 151 197)">Y3</text>
<text x="154.4" y="197" transform="rotate(90 154.4 197)">Y2</text>
<text x="158.4" y="197" transform="rotate(90 158.4 197)">Y1</text>
<text x="165.6" y="197" transform="rotate(90 165.6 197)">X4</text>
<text x="167" y="192.8" transform="rotate(90 167 192.8)">3</text>
<text x="168.8" y="197" transform="rotate(90 168.8 197)">X3</text>
<text x="170.6" y="192.8" transform="rotate(90 170.6 192.8)">4</text>
<text x="172.4" y="197" transform="rotate(90 172.4 197)">X2</text>
<text x="174.2" y="192.8" transform="rotate(90 174.2 192.8)">5</text>
<text x="176" y="197" transform="rotate(90 176 197)">X1</text>
<text x="177.8" y="192.8" transform="rotate(90 177.8 192.8)">6</text>
<text x="3.7" y="199.9" transform="rotate(90 3.7 199.9)">Дата</text>
<text x="176" y="202.2" transform="rotate(90 176 202.2)">MUX</text>
<text x="181.4" y="202.5" transform="rotate(90 181.4 202.5)">DD3</text>
<text x="48.2" y="204.5" transform="rotate(90 48.2 204.5)">C32</text>
<text x="61.7" y="204.5" transform="rotate(90 61.7 204.5)">C31</text>
<text x="71.6" y="204.5" transform="rotate(90 71.6 204.5)">C30</text>
<text x="154.4" y="209.5" transform="rotate(90 154.4 209.5)">Y</text>
<text x="168.8" y="209.5" transform="rotate(90 168.8 209.5)">X</text>
<text x=".8" y="214" transform="rotate(90 .8 214)">Копировал</text>
<text x="46.4" y="212.3" transform="rotate(90 46.4 212.3)">+</text>
<text x="59.9" y="212.3" transform="rotate(90 59.9 212.3)">+</text>
<text x="69.8" y="212.3" transform="rotate(90 69.8 212.3)">+</text>
<text x="156.2" y="214" transform="rotate(90 156.2 214)">9</text>
<text x="170.6" y="214" transform="rotate(90 170.6 214)">7</text>
<text x="41.9" y="220.5" transform="rotate(90 41.9 220.5)">-100</text>
<text x="48.2" y="219.8" transform="rotate(90 48.2 219.8)">C35</text>
<text x="61.7" y="219.8" transform="rotate(90 61.7 219.8)">C34</text>
<text x="71.6" y="219.1" transform="rotate(90 71.6 219.1)">C33</text>
<text x="76.1" y="220.2" transform="rotate(90 76.1 220.2)">+100</text>
<text x="163.4" y="219.7" transform="rotate(90 163.4 219.7)">13</text>
<text x="167" y="220.5" transform="rotate(90 167 220.5)">2</text>
<text x="170.6" y="220.5" transform="rotate(90 170.6 220.5)">1</text>
<text x="183.2" y="219.2" transform="rotate(90 183.2 219.2)">iMFS</text>
<text x="101.3" y="227" transform="rotate(90 101.3 227)">R61</text>
<text x="149.9" y="227" transform="rotate(90 149.9 227)">R60</text>
<text x="170.6" y="225.7" transform="rotate(90 170.6 225.7)">&amp;</text>
<text x="174.2" y="223.1" transform="rotate(90 174.2 223.1)">DD4.1</text>
<text x="54.5" y="232.4" transform="rotate(90 54.5 232.4)">R63</text>
<text x="70.7" y="232.4" transform="rotate(90 70.7 232.4)">R62</text>
<text x="153.5" y="233.2" transform="rotate(90 153.5 233.2)">Q11</text>
<text x="170.6" y="230.5" transform="rotate(90 170.6 230.5)">12</text>
<text x="44.6" y="236.9" transform="rotate(90 44.6 236.9)">R65</text>
<text x="78.8" y="236.9" transform="rotate(90 78.8 236.9)">R64</text>
<text x="93.2" y="237.6" transform="rotate(90 93.2 237.6)">5</text>
<text x="96.8" y="237.6" transform="rotate(90 96.8 237.6)">4</text>
<text x="100.4" y="237.6" transform="rotate(90 100.4 237.6)">3</text>
<text x="163.4" y="236.7" transform="rotate(90 163.4 236.7)">9</text>
<text x="167" y="236" transform="rotate(90 167 236)">10</text>
<text x="170.6" y="236" transform="rotate(90 170.6 236)">11</text>
<text x="174.2" y="239.2" transform="rotate(90 174.2 239.2)">DD4.2</text>
<text x="100.4" y="242.8" transform="rotate(90 100.4 242.8)">&amp;</text>
<text x="104" y="240.2" transform="rotate(90 104 240.2)">DD4.3</text>
<text x="170.6" y="241.9" transform="rotate(90 170.6 241.9)">&amp;</text>
<text x="45.5" y="246.9" transform="rotate(90 45.5 246.9)">VD36</text>
<text x="79.7" y="246.9" transform="rotate(90 79.7 246.9)">VD35</text>
<text x="100.4" y="248.4" transform="rotate(90 100.4 248.4)">6</text>
<text x="170.6" y="247.5" transform="rotate(90 170.6 247.5)">8</text>
<text x="33.8" y="252.7" transform="rotate(90 33.8 252.7)">-50</text>
<text x="83.3" y="256" transform="rotate(90 83.3 256)">+50</text>
<text x="144.5" y="255.6" transform="rotate(90 144.5 255.6)">LM1</text>
<text x="149" y="255.6" transform="rotate(90 149 255.6)">OVL</text>
<text x="170.6" y="256.8" transform="rotate(90 170.6 256.8)">iMP</text>
<text x=".8" y="264.4" transform="rotate(90 .8 264.4)">Формат А3</text>
<text x="41.9" y="264.5" transform="rotate(90 41.9 264.5)">6</text>
<text x="45.5" y="264.5" transform="rotate(90 45.5 264.5)">5</text>
<text x="49.1" y="264.5" transform="rotate(90 49.1 264.5)">4</text>
<text x="52.7" y="264.5" transform="rotate(90 52.7 264.5)">3</text>
<text x="56.3" y="264.5" transform="rotate(90 56.3 264.5)">2</text>
<text x="59.9" y="264.5" transform="rotate(90 59.9 264.5)">1</text>
<text x="164.3" y="269.3" transform="rotate(90 164.3 269.3)">R66</text>
<text x="179.6" y="265.3" transform="rotate(90 179.6 265.3)">-15</text>
<text x="41.9" y="271.5" transform="rotate(90 41.9 271.5)">GND</text>
<text x="45.5" y="271.7" transform="rotate(90 45.5 271.7)">-50V</text>
<text x="49.1" y="271.7" transform="rotate(90 49.1 271.7)">-15V</text>
<text x="52.7" y="272" transform="rotate(90 52.7 272)">+5V</text>
<text x="56.3" y="271.4" transform="rotate(90 56.3 271.4)">+15V</text>
<text x="59.9" y="271.4" transform="rotate(90 59.9 271.4)">+50V</text>
<text x="65.3" y="272.2" transform="rotate(90 65.3 272.2)">Цепь</text>
<text x="71.6" y="275.5" transform="rotate(90 71.6 275.5)">XP3</text>
<text x="154.4" y="271" transform="rotate(90 154.4 271)">RP3</text>
<text x="154.4" y="279.2" transform="rotate(90 154.4 279.2)">KT3</text>
<text x="194.7" y="280.9" transform="rotate(90 194.7 280.9)">A4.4</text>
<text x="10.2" y="286.4" transform="rotate(90 10.2 286.4)">Лист</text>
<text x="5.1" y="288.5" transform="rotate(90 5.1 288.5)">5</text>
</g>
</svg>
